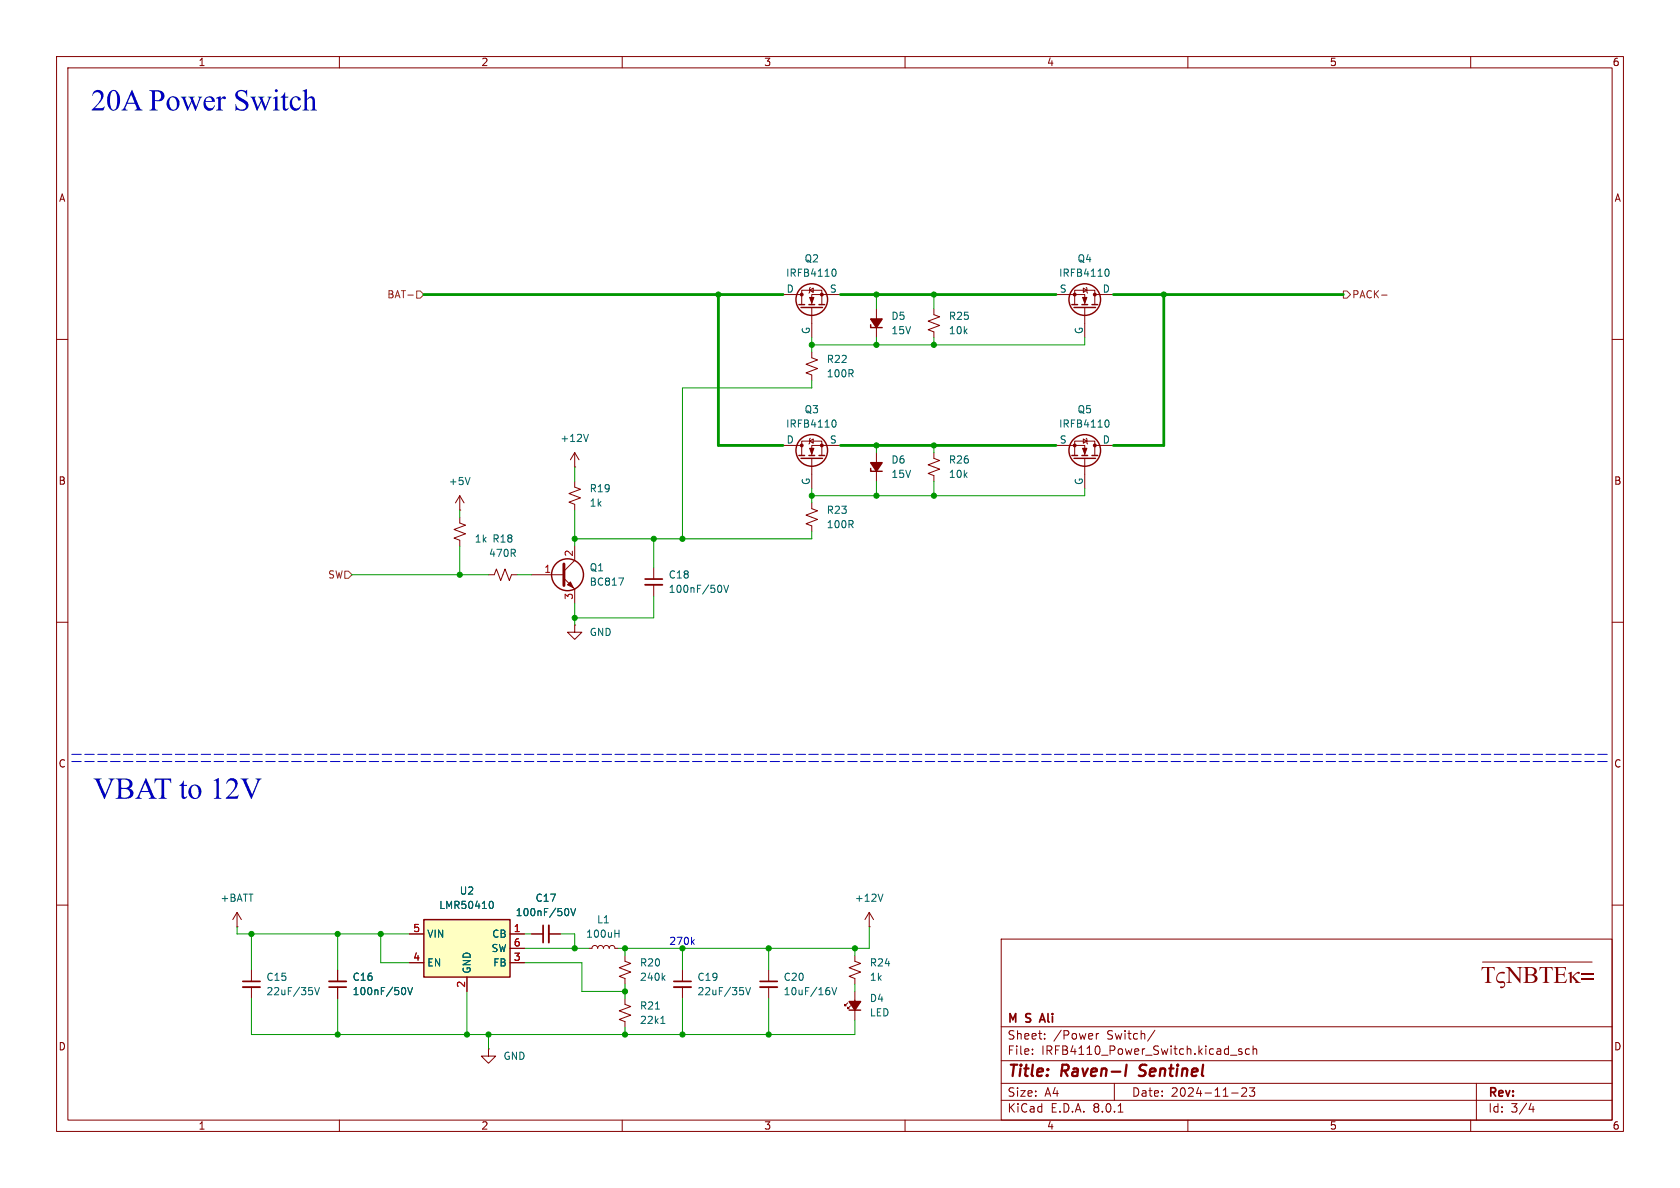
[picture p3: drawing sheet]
<svg xmlns="http://www.w3.org/2000/svg" width="297mm" height="210mm" viewBox="0 0 297 210" stroke-linecap="round" stroke-linejoin="round" font-family="sans-serif">
<g fill="none" stroke="#840000" stroke-width=".18">
<path d="M10 10h277v190h-277zM12 12h273v186h-273zM60 10v2M110 10v2M160 10v2M210 10v2M260 10v2M10 60h2M285 60h2M101.6 85.1v1l1 .4-2 .7 2 .8-2 .8 1 .4v1M10 110h2M285 110h2"/>
<path d="M10 160h2M285 160h2M44.4 171.5v2M44.4 174.5v2M94 165.1h2M97 165.1h2.1M177 166h108v32h-108zM60 198v2M110 198v2M160 198v2M177 194.5h108M177 191.5h108"/>
<path d="M177 187.5h108M177 181.5h108M182.5 186.3v.1M182.5 185.5v.1M184.7 183.6v.1M184.7 182.8v.1M193.8 182.7v1M194.2 182.7l-.2 .1-.2 .2M197 191.5v3M197.7 196.6h.8M204.2 182.1l-1.3 2M210 198v2"/>
<path d="M217.5 186.5h1.2M217.7 193.2h1.2M219.5 192.4l.6-.1 .2 .1 .1 .3-.9 1.1h.9M219.5 185.5l-.3-.1-.2 .2v.2l.5 .2v.3h-.5M220.9 192.3h.9l-.5 .6 .4 .1v.7l-.2 .1h-.4l-.2-.1M220.9 185.5l-.4-.1-.3 .3v.4l.1 .2h.6M221.5 185.5l.2-.1 .4 .1 .1 .9M221.5 184.9v1.5M260 198v2M261 191.5v6.5M270.7 195l-.4 1.1h.9M271 195.6v1"/>
</g>
<path d="M199.2 188.2l-.3 2M201.3 190.1l.3 .1M201.6 188.4l-.1 .2 .1 .4" fill="none" stroke="#840000" stroke-width=".4"/>
<path d="M42.9 173.5h3.1M96 163.6v3M184.3 179.2l-.5 1.5M183.9 180.3h.7" fill="none" stroke="#840000" stroke-width=".3"/>
<path d="M42.9 174.5h3.1M97 163.6v3" fill="none" stroke="#840000" stroke-width=".33"/>
<path d="M55.2 175.2v.5M55.6 174.6l.5 1.2 .4-1.2M100.2 160.6a.79 .79 0 0 1 0 1.3M100.9 160.6l.4 1.3 .5-1.3" fill="none" stroke="#006464" stroke-width=".18"/>
<path d="M74.9 162.6h15.3v10.1h-15.3z" fill="#ffffc2"/>
<g fill="none" stroke="#840000" stroke-width=".25">
<path d="M141.2 53.8h1M141.6 54.4h3.8M143 53.8h1M144.8 53.8h1M153.9 57.4v.5h2.1M189.5 53.8h1M189.9 54.4h3.8M191.3 53.8h1M193 53.8h1.1M141.2 80.5h1M141.6 81h3.8M143 80.5h1"/>
<path d="M144.8 80.5h1M153.9 82.8v.5h2.1M189.5 80.5h1M189.9 81h3.8M191.3 80.5h1M193 80.5h1.1M74.9 162.6h15.3v10.1h-15.3zM150.1 178.6h2"/>
<circle cx="143.5" cy="53" r="2.79"/>
<circle cx="191.8" cy="53" r="2.79"/>
<circle cx="143.5" cy="79.6" r="2.79"/>
<circle cx="191.8" cy="79.6" r="2.79"/>
<circle cx="100.3" cy="101.6" r="2.82"/>
</g>
<g fill="none" stroke="#840000" stroke-width=".18">
<path d="M138.4 52.1h3.3M141.7 53.8v-2.5h3.6v2.5M143.1 51.3l.7-.4v.8zM143.3 50.8l-.2 .1v.8l-.1 .1M143.5 54.4v5.3M148.6 52.1h-5.1v1.7M154.9 54.6v5.1M165.1 54.6v1l1 .4-2 .8 2 .7-2 .8 1 .4v1M186.7 52.1h5.1v1.7M190 53.8v-2.5h3.5v2.5M191.5 50.9l.7 .4-.7 .4zM191.8 54.4v5.3"/>
<path d="M192 50.8l.2 .1v.8l.1 .1M193.5 52.1h3.3M138.4 78.7h3.3M143.1 78l.7-.4v.8zM143.3 77.5l-.2 .1v.8l-.1 .1M143.5 62.2v1l1 .4-2 .8 2 .8-2 .7 1 .4v1M148.6 78.7h-5.1v1.8M186.7 78.7h5.1v1.8M191.5 77.6l.7 .4-.7 .4zM192 77.5l.2 .1v.8l.1 .1M193.5 78.7h3.3M81.3 90.2h.1"/>
<path d="M81.3 91.4v1.1l1 .3-2 .8 2 .8-2 .7 1 .4v1M81.3 87.6l-.8 1.3M81.3 87.6v2.6M81.3 87.6l.7 1.3M101.6 82.6h.1M101.6 80l-.8 1.3M101.6 80v2.6M101.6 96.5v2.6l-1.9 1.9M101.6 80l.8 1.3M141.7 80.5v-2.5h3.6v2.5M143.5 88.9v1l1 .4-2 .8 2 .7-2 .8 1 .4v1M143.5 81v5.4"/>
<path d="M154.9 80v5.1M165.1 80v1l1 .4-2 .8 2 .7-2 .8 1 .4v1M190 80.5v-2.5h3.5v2.5M191.8 81v5.4M86.4 101.6h1l.4-1 .7 2 .8-2 .7 2 .4-1h1M94 101.6h5.7M99.7 102.2l1.9 1.9v2.6M101.6 110.5v1.3h1.3l-1.3 1.2-1.3-1.2h1.3M101.6 110.5h.1M115.6 100.3v2.1M115.6 103.4v2M41.9 163.8h.1"/>
<path d="M41.9 161.3l-.8 1.3M41.9 161.3v2.5M41.9 161.3l.8 1.3M59.7 171.5v2M59.7 174.5v2M72.4 165.1h2.5M72.4 170.2h2.5M82.5 172.7v2.6M90.2 165.1h2.5M90.2 170.2h2.5M90.2 167.6h2.5M94 165.1h2"/>
<path d="M97 165.1h2.1M104.1 167.6h.5l.2-.3 .4-.2 .3 .2 .2 .3 .1-.3 .4-.2 .3 .2 .2 .3 .1-.3 .4-.2 .3 .2 .2 .3 .1-.3 .4-.2 .4 .2 .1 .3h.5M110.5 176.5v1l1 .4-2 .8 2 .8-2 .7 1 .4v1M110.5 168.9v1l1 .4-2 .8 2 .7-2 .8 1 .4v1M120.6 171.5v2M120.6 174.5v2M135.9 171.5v2M135.9 174.5v2M149.9 177.3l-.5 .5v-.3v.3h.2M150.4 177.8l-.5 .5v-.2v.2h.2M151.1 168.9v1l1 .4-2 .8 2 .7-2 .8 1 .4v1M151.1 175.3v5"/>
<path d="M153.7 163.8h.1M153.7 161.3l-.8 1.3M153.7 161.3v2.5M153.7 161.3l.7 1.3M262.1 170.1h19.4M86.4 185.4v1.3h1.2l-1.2 1.3-1.3-1.3h1.3M86.4 185.4h.1"/>
</g>
<g fill="none" stroke="#006464" stroke-width=".18">
<path d="M147.4 47.6a.68 .68 0 0 1 .4 .6 .68 .68 0 0 1-.4 .6M195.6 47.6a.68 .68 0 0 1 .5 .6 .68 .68 0 0 1-.5 .6M104 76.8l-.4 1.2M147.4 74.2a.68 .68 0 0 1 .4 .7 .68 .68 0 0 1-.4 .6M195.6 74.2a.68 .68 0 0 1 .5 .7 .68 .68 0 0 1-.5 .6M83.1 84.4l-.4 1.3M109.4 102.2h.8l-.5 1.2M127.3 103.5a.79 .79 0 0 1 0 1.2M128 103.5l.4 1.2 .4-1.2M86.7 159.4l.1-.1a.68 .68 0 0 1 .4 .7 .68 .68 0 0 1-.4 .6l-.1-.1M156.1 158.1l-.4 1.2M71.4 174.6a.79 .79 0 0 1 0 1.2"/>
<path d="M72.1 174.6l.4 1.2 .4-1.2M100.2 160.6a.79 .79 0 0 1 0 1.3M100.9 160.6l.4 1.3 .5-1.3M108.7 165h.7M109.4 164.4v1.3M115.9 178.4h.7M117.1 179.8l.1-.2v1.3M117.2 172.8l.4 .5M117.6 172.5l-.5 .4M131.4 175.2v.5M131.8 174.6l.5 1.2 .4-1.2M146.6 175.2v.5"/>
<path d="M147.1 174.6l.4 1.2 .4-1.2M116.8 180.9h.8"/>
</g>
<path d="M114 103.4h3.1M58.2 173.5h3M119.1 174.5h3.1M134.4 174.5h3" fill="none" stroke="#840000" stroke-width=".33"/>
<path d="M114 102.4h3.1M58.2 174.5h3M119.1 173.5h3.1M134.4 173.5h3" fill="none" stroke="#840000" stroke-width=".3"/>
<g fill="#840000" stroke="#840000" stroke-width=".18">
<path d="M191.4 52.6h.8l-.4 1z"/>
<path d="M143.1 79.2h.8l-.4 1.1z"/>
<path d="M191.4 79.2h.8l-.4 1.1z"/>
<path d="M143.1 52.6h.8l-.4 1z"/>
<path d="M100.3 103.4l.5-.5 .5 1z"/>
<circle cx="190" cy="52.1" r=".25"/>
<circle cx="193.5" cy="52.1" r=".25"/>
<circle cx="145.3" cy="78.7" r=".25"/>
<circle cx="141.7" cy="78.7" r=".25"/>
<circle cx="190" cy="78.7" r=".25"/>
<circle cx="193.5" cy="78.7" r=".25"/>
<circle cx="145.3" cy="52.1" r=".25"/>
<circle cx="141.7" cy="52.1" r=".25"/>
</g>
<g fill="#840000" stroke="#840000" stroke-width=".25">
<path d="M153.9 56.4h2.1l-1.1 1.5z"/>
<path d="M153.9 81.8h2.1l-1.1 1.5z"/>
<path d="M150.1 177h2l-1 1.6z"/>
</g>
<path d="M99.7 99.7v3.8" fill="none" stroke="#840000" stroke-width=".51"/>
<path d="M72.1 52.2h1M73.7 51.4h.6l.6 .7-.6 .6h-.6zM237.5 51.4h.6l.7 .7-.7 .6h-.6zM244.3 52.2h.9M61 101h.6l.6 .6-.6 .6h-.6z" fill="none" stroke="#725600" stroke-width=".18"/>
<path d="M122.4 166.5l.3 .5M122.7 166.1l-.4 .5" fill="none" stroke="#0000c2" stroke-width=".18"/>
<path d="M12.7 134.6h271.8M12.7 133.4h271.8" fill="none" stroke="#0000c2" stroke-width=".18" stroke-dasharray="1.7 .6"/>
<path d="M74.9 52.1h63.5M127 52.1v26.6h11.4M148.6 52.1h38.1M196.8 52.1h40.7M205.7 52.1v26.6h-8.9M148.6 78.7h38.1" fill="none" stroke="#009600" stroke-width=".5"/>
<g fill="none" stroke="#009600" stroke-width=".18">
<path d="M143.5 59.7v2.5M154.9 52.1v2.5M154.9 59.7v1.3M165.1 52.1v2.5M165.1 59.7v1.3M191.8 59.7v1.3h-48.3M143.5 67.3v1.3h-22.9v26.7M154.9 78.7v1.3M165.1 78.7v1.3M81.3 90.2v1.2M81.3 96.5v5.1M101.6 82.6v2.5"/>
<path d="M101.6 90.2v6.3M115.6 95.3v5M143.5 86.4v2.5M143.5 94v1.3h-41.9M154.9 85.1v2.5M165.1 85.1v2.5M191.8 86.4v1.2h-48.3M62.2 101.6h24.2M91.4 101.6h2.6M101.6 106.7v3.8M115.6 105.4v3.8h-14M41.9 163.8v1.3h30.5"/>
<path d="M44.4 176.5v6.4h106.7v-2.6M44.4 165.1v6.4M59.7 165.1v6.4M59.7 176.5v6.4M67.3 165.1v5.1h5.1M82.5 175.3v7.6M92.7 170.2h10.2v5.1h7.6M92.7 167.6h11.4M92.7 165.1h1.3M99.1 165.1h2.5v2.5M110.5 167.6v1.3M110.5 174v2.5"/>
<path d="M120.6 167.6v3.9M120.6 176.5v6.4M135.9 167.6v3.9M135.9 176.5v6.4M151.1 167.6v1.3M151.1 174v1.3M153.7 163.8v3.8h-44.5M86.4 182.9v2.5M110.5 181.6v1.3"/>
</g>
<g fill="#009600" stroke="#009600" stroke-width=".18">
<circle cx="82.5" cy="182.9" r=".46"/>
<circle cx="86.4" cy="182.9" r=".46"/>
<circle cx="59.7" cy="165.1" r=".46"/>
<circle cx="44.4" cy="165.1" r=".46"/>
<circle cx="59.7" cy="182.9" r=".46"/>
<circle cx="67.3" cy="165.1" r=".46"/>
<circle cx="165.1" cy="61" r=".46"/>
<circle cx="165.1" cy="52.1" r=".46"/>
<circle cx="165.1" cy="87.6" r=".46"/>
<circle cx="165.1" cy="78.7" r=".46"/>
<circle cx="205.7" cy="52.1" r=".46"/>
<circle cx="120.6" cy="167.6" r=".46"/>
<circle cx="110.5" cy="167.6" r=".46"/>
<circle cx="110.5" cy="182.9" r=".46"/>
<circle cx="110.5" cy="175.3" r=".46"/>
<circle cx="135.9" cy="182.9" r=".46"/>
<circle cx="120.6" cy="182.9" r=".46"/>
<circle cx="143.5" cy="87.6" r=".46"/>
<circle cx="154.9" cy="61" r=".46"/>
<circle cx="154.9" cy="78.7" r=".46"/>
<circle cx="154.9" cy="52.1" r=".46"/>
<circle cx="154.9" cy="87.6" r=".46"/>
<circle cx="127" cy="52.1" r=".46"/>
<circle cx="143.5" cy="61" r=".46"/>
<circle cx="81.3" cy="101.6" r=".46"/>
<circle cx="101.6" cy="109.2" r=".46"/>
<circle cx="120.6" cy="95.3" r=".46"/>
<circle cx="115.6" cy="95.3" r=".46"/>
<circle cx="101.6" cy="95.3" r=".46"/>
<circle cx="101.6" cy="167.6" r=".46"/>
<circle cx="135.9" cy="167.6" r=".46"/>
<circle cx="151.1" cy="167.6" r=".46"/>
</g>
<g font-size="5.3" fill="#0000c2">
<text x="16.1" y="20.9">20APowerSwitch</text>
<text x="16.5" y="142.6">VBAT to 12V</text>
</g>
<text font-size="4.2" fill="#840000" x="261.8" y="175.1">~{TVNBTEk=}</text>
<g font-size="2.8" fill="#840000">
<text x="178" y="190.9">Title:</text>
<text x="187.7" y="190.9">Raven-I</text>
<text x="202.3" y="190.9">Sentinel</text>
</g>
<g font-size="2.1" fill="#840000">
<text x="178" y="184">Sheet:</text>
<text x="178" y="181.2">M</text>
<text x="181.5" y="181.2">S</text>
<text x="184.6" y="181.2">Ali</text>
<text x="186.2" y="184">/Power</text>
<text x="195.7" y="184">Switch/</text>
<text x="178" y="186.7">File:</text>
<text x="184.1" y="186.7">IRFB4110_Power_Switch.kicad_sch</text>
<text x="178" y="196.9">KiCad</text>
<text x="178" y="194.1">Size:</text>
<text x="184.7" y="194.1">A4</text>
<text x="185.7" y="196.9">E.D.A.</text>
<text x="193.3" y="196.9">8.0.1</text>
<text x="200" y="194.1">Date:</text>
<text x="207" y="194.1">2024-11-23</text>
<text x="263" y="194.3">Rev:</text>
<text x="263" y="196.9">Id:</text>
<text x="267.1" y="196.9">3/4</text>
</g>
<g font-size="1.8" fill="#840000">
<text x="35" y="11.9">1</text>
<text x="85" y="11.9">2</text>
<text x="135" y="11.9">3</text>
<text x="185" y="11.9">4</text>
<text x="235" y="11.9">5</text>
<text x="285" y="11.9">6</text>
<text x="10.3" y="35.9">A</text>
<text x="285.3" y="35.9">A</text>
<text x="10.3" y="85.9">B</text>
<text x="285.3" y="85.9">B</text>
<text x="10.3" y="135.9">C</text>
<text x="285.3" y="135.9">C</text>
<text x="10.3" y="185.9">D</text>
<text x="285.3" y="185.9">D</text>
<text x="35" y="199.9">1</text>
<text x="85" y="199.9">2</text>
<text x="135" y="199.9">3</text>
<text x="185" y="199.9">4</text>
<text x="235" y="199.9">5</text>
<text x="285" y="199.9">6</text>
</g>
<g font-size="1.8" fill="#006464">
<text x="142.1" y="46.6">Q2</text>
<text x="190.4" y="46.6">Q4</text>
<text x="138.9" y="49.1">IRFB4110</text>
<text x="139" y="51.8">D</text>
<text x="146.6" y="51.8">S</text>
<text x="187.1" y="49.1">IRFB4110</text>
<text x="187.3" y="51.8">S</text>
<text x="194.8" y="51.8">D</text>
<text x="143.3" y="59.2" transform="rotate(-90 143.3 59.2)">G</text>
<text x="157.5" y="56.7">D5</text>
<text x="157.5" y="59.3">15V</text>
<text x="167.6" y="59.3">10k</text>
<text x="167.6" y="56.7">R25</text>
<text x="191.5" y="59.2" transform="rotate(-90 191.5 59.2)">G</text>
<text x="146.1" y="64.4">R22</text>
<text x="146.1" y="66.9">100R</text>
<text x="138.9" y="75.8">IRFB4110</text>
<text x="142.1" y="73.3">Q3</text>
<text x="187.1" y="75.8">IRFB4110</text>
<text x="190.4" y="73.3">Q5</text>
<text x="99" y="78.3">+12V</text>
<text x="139" y="78.5">D</text>
<text x="146.6" y="78.5">S</text>
<text x="157.5" y="82.1">D6</text>
<text x="167.6" y="82.1">R26</text>
<text x="187.3" y="78.5">S</text>
<text x="194.8" y="78.5">D</text>
<text x="79.2" y="86">+5V</text>
<text x="104.1" y="87.2">R19</text>
<text x="104.1" y="89.8">1k</text>
<text x="143.3" y="85.8" transform="rotate(-90 143.3 85.8)">G</text>
<text x="157.5" y="84.7">15V</text>
<text x="167.6" y="84.7">10k</text>
<text x="191.5" y="85.8" transform="rotate(-90 191.5 85.8)">G</text>
<text x="146.1" y="93.6">100R</text>
<text x="146.1" y="91">R23</text>
<text x="83.8" y="96.1">1k</text>
<text x="86.3" y="98.7">470R</text>
<text x="87" y="96.1">R18</text>
<text x="104.1" y="101.2">Q1</text>
<text x="104.1" y="103.7">BC817</text>
<text x="118.1" y="102.5">C18</text>
<text x="118.1" y="105">100nF/50V</text>
<text x="104.1" y="112.6">GND</text>
<text x="38.9" y="159.6">+BATT</text>
<text x="77.6" y="160.9">LMR50410</text>
<text x="81.2" y="158.3">U2</text>
<text x="94.6" y="159.6">C17</text>
<text x="151" y="159.6">+12V</text>
<text x="75.4" y="166">VIN</text>
<text x="86.9" y="166">CB</text>
<text x="91.1" y="162.2">100nF/50V</text>
<text x="103.5" y="166">100uH</text>
<text x="105.5" y="163.4">L1</text>
<text x="47" y="173.6">C15</text>
<text x="62.2" y="173.6">C16</text>
<text x="75.4" y="171">EN</text>
<text x="83.4" y="172.2" transform="rotate(-90 83.4 172.2)">GND</text>
<text x="86.8" y="168.5">SW</text>
<text x="87.1" y="171">FB</text>
<text x="113" y="171">R20</text>
<text x="113" y="173.6">240k</text>
<text x="123.2" y="173.6">C19</text>
<text x="138.4" y="173.6">C20</text>
<text x="153.7" y="171">R24</text>
<text x="153.7" y="173.6">1k</text>
<text x="47" y="176.1">22uF/35V</text>
<text x="62.2" y="176.1">100nF/50V</text>
<text x="113" y="178.7">R21</text>
<text x="123.2" y="176.1">22uF/35V</text>
<text x="138.4" y="176.1">10uF/16V</text>
<text x="153.7" y="177.3">D4</text>
<text x="153.7" y="179.9">LED</text>
<text x="113" y="181.2">22k1</text>
<text x="88.9" y="187.6">GND</text>
</g>
<g font-size="1.8" fill="#725600">
<text x="68.4" y="52.9">BAT-</text>
<text x="239" y="52.9">PACK-</text>
<text x="57.9" y="102.5">SW</text>
</g>
<g font-size="1.8" fill="#a90000">
<text x="96.1" y="101.3">1</text>
<text x="101.3" y="98.5" transform="rotate(-90 101.3 98.5)">2</text>
<text x="101.3" y="106.1" transform="rotate(-90 101.3 106.1)">3</text>
<text x="73" y="164.8">5</text>
<text x="90.7" y="164.8">1</text>
<text x="90.7" y="167.4">6</text>
<text x="73" y="169.9">4</text>
<text x="90.7" y="169.9">3</text>
<text x="82.3" y="174.7" transform="rotate(-90 82.3 174.7)">2</text>
</g>
<text font-size="1.8" fill="#0000c2" x="118.2" y="167.2">270k</text>
</svg>
